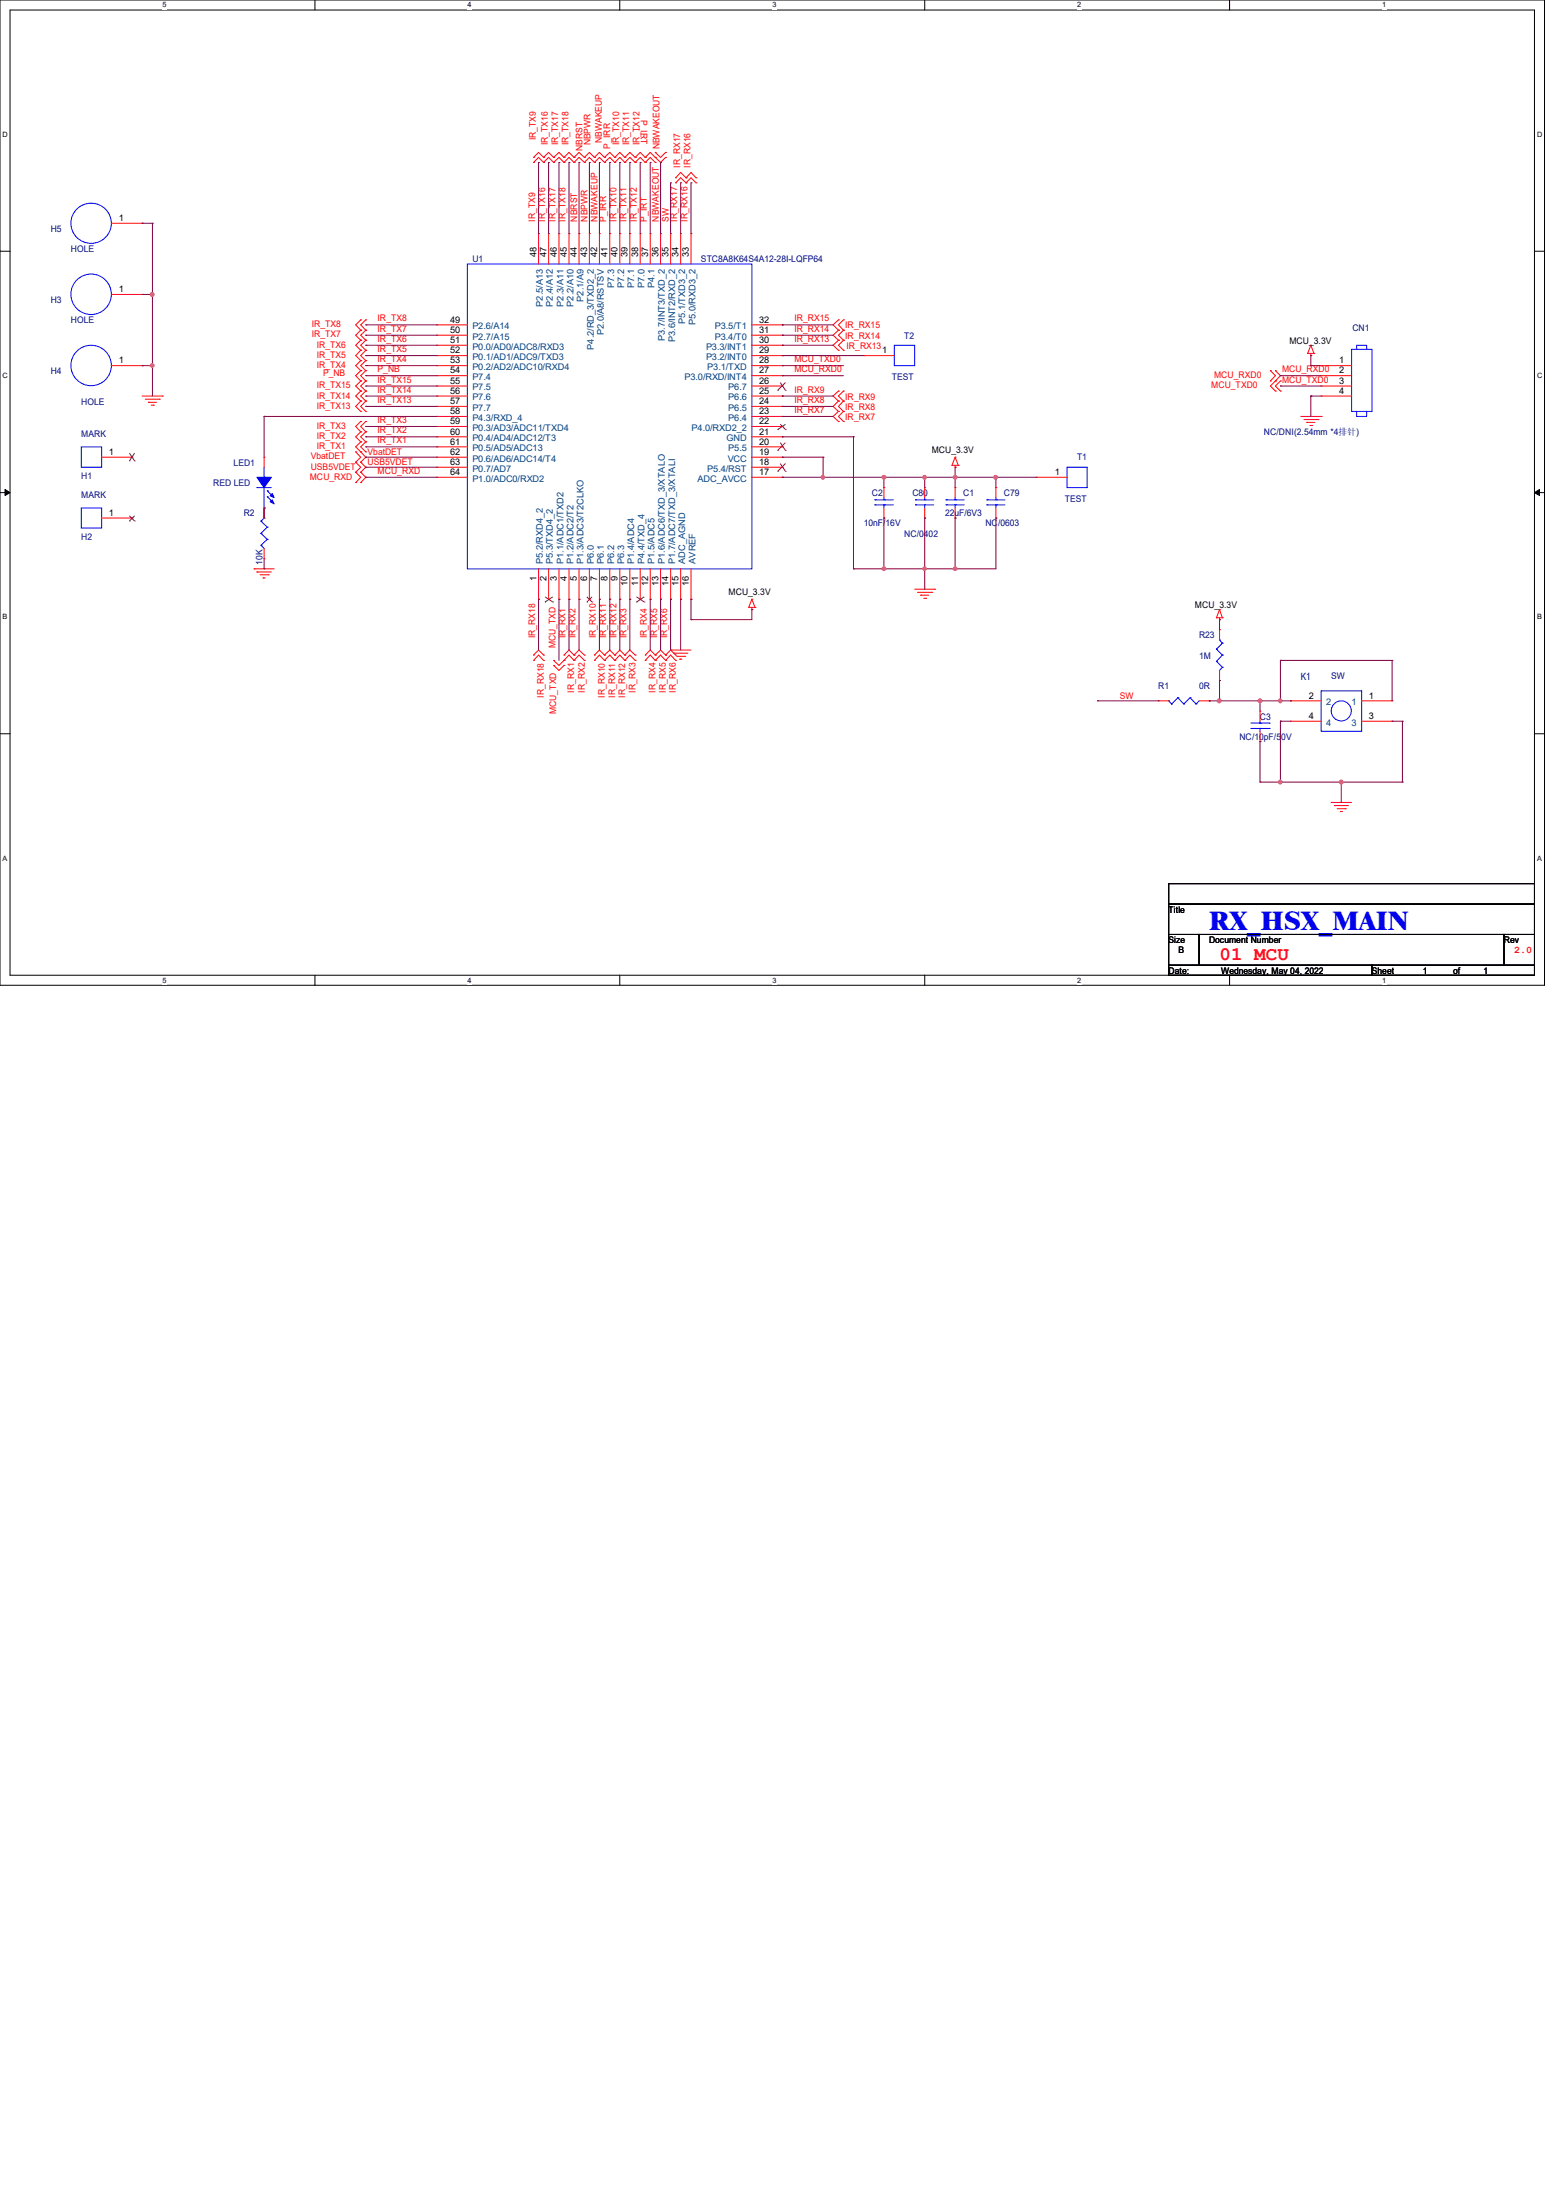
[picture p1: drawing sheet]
<svg xmlns="http://www.w3.org/2000/svg" width="210mm" height="297mm" viewBox="0 0 210 297" stroke-linecap="round" stroke-linejoin="round" font-family="sans-serif">
<path d="M0 0h208.4v133h-208.4zM1.4 1.4h205.7v130.3h-205.7z" fill="none" stroke="#000" stroke-width=".13"/>
<g fill="#fff">
<path d="M21.9 .1h.6v1.1h-.6z"/>
<path d="M21.9 131.8h.6v1.1h-.6z"/>
</g>
<path d="M42.5 0v1.4M42.5 131.7v1.3" fill="none" stroke="#000" stroke-width=".13"/>
<g fill="#fff">
<path d="M63.1 .1h.5v1.1h-.5z"/>
<path d="M63.1 131.8h.5v1.1h-.5z"/>
</g>
<path d="M83.7 0v1.4M83.7 131.7v1.3" fill="none" stroke="#000" stroke-width=".13"/>
<g fill="#fff">
<path d="M104.2 .1h.6v1.1h-.6z"/>
<path d="M104.2 131.8h.6v1.1h-.6z"/>
</g>
<path d="M124.8 0v1.4M124.8 131.7v1.3" fill="none" stroke="#000" stroke-width=".13"/>
<g fill="#fff">
<path d="M145.4 .1h.5v1.1h-.5z"/>
<path d="M145.4 131.8h.5v1.1h-.5z"/>
</g>
<path d="M165.9 0v1.4M165.9 131.7v1.3" fill="none" stroke="#000" stroke-width=".13"/>
<g fill="#fff">
<path d="M186.5 .1h.6v1.1h-.6z"/>
<path d="M186.5 131.8h.6v1.1h-.6z"/>
<path d="M.3 17.6h.8v1.1h-.8z"/>
<path d="M207.4 17.6h.8v1.1h-.8z"/>
<path d="M.3 50.2h.8v1.1h-.8z"/>
<path d="M207.4 50.2h.8v1.1h-.8z"/>
</g>
<path d="M0 33.9h1.4M207.1 33.9h1.3" fill="none" stroke="#000" stroke-width=".13"/>
<g fill="#fff">
<path d="M.3 82.8h.7v1.1h-.7z"/>
<path d="M207.4 82.8h.7v1.1h-.7z"/>
</g>
<path d="M0 66.5h1.4M207.1 66.5h1.3" fill="none" stroke="#000" stroke-width=".13"/>
<path d="M.7 66.1l.7 .4-.7 .4zM207.1 66.5l.7-.4v.8z" fill="#000" stroke="#000" stroke-width=".13"/>
<g fill="#fff">
<path d="M.3 115.3h.7v1.1h-.7z"/>
<path d="M207.4 115.3h.7v1.1h-.7z"/>
</g>
<path d="M0 99.1h1.4M207.1 99.1h1.3M157.7 119.3h49.4v2.7h-49.4zM157.7 122h49.4v4.2h-49.4zM157.7 126.2h4.1v4.1h-4.1zM157.7 130.3h27.5v1.4h-27.5zM161.8 126.2h41.2v4.1h-41.2zM185.2 130.3h21.9v1.4h-21.9zM203 126.2h4.1v4.1h-4.1z" fill="none" stroke="#000" stroke-width=".13"/>
<g fill="none" stroke="#f00" stroke-width=".13">
<path d="M15.1 30.1h4.1M15.1 39.8h4.1M19.2 30.1h.1M19.2 39.8h.1M72 21.3h.1M72 21.9h.1M72 21.9l.7-.6 .7 .6M72 21.3l.7-.7 .7 .7M72.7 31.5h.1M72.7 31.5v4.1M73.4 21.3h.1M73.4 21.9h.1"/>
<path d="M73.4 21.3l.6-.7 .7 .7M73.4 21.9l.6-.6 .7 .6M74 31.5h.1M74 31.5v4.1M74.7 21.3h.1M74.7 21.9h.1M74.7 21.3l.7-.7 .7 .7M74.7 21.9l.7-.6 .7 .6M75.4 31.5h.1M75.4 31.5v4.1M76.1 21.3h.1M76.1 21.9h.1"/>
<path d="M76.1 21.3l.7-.7 .7 .7M76.1 21.9l.7-.6 .7 .6M76.8 31.5h.1M76.8 31.5v4.1M77.5 21.3h.1M77.5 21.9h.1M77.5 21.3l.6-.7 .8 .7M77.5 21.9l.6-.6 .8 .6M78.1 31.5h.1M78.1 31.5v4.1M78.9 21.3h.1M78.9 21.9h.1"/>
<path d="M78.9 21.3l.6-.7 .7 .7M78.9 21.9l.6-.6 .7 .6M79.5 31.5h.1M79.5 31.5v4.1M80.2 21.3h.1M80.2 21.9h.1M80.2 21.3l.7-.7 .7 .7M80.2 21.9l.7-.6 .7 .6M80.9 31.5h.1M80.9 31.5v4.1M81.6 21.3h.1M81.6 21.9h.1"/>
<path d="M81.6 21.3l.7-.7 .7 .7M81.6 21.9l.7-.6 .7 .6M82.3 31.5h.1M82.3 31.5v4.1M83 21.3h.1M83 21.9h.1M83 21.3l.7-.7 .6 .7M83 21.9l.7-.6 .6 .6M83.7 31.5h.1M83.7 31.5v4.1M84.3 21.3h.1M84.3 21.9h.1"/>
<path d="M84.3 21.3l.7-.7 .7 .7M84.3 21.9l.7-.6 .7 .6M85 31.5h.1M85 31.5v4.1M85.7 21.3h.1M85.7 21.9h.1M85.7 21.3l.7-.7 .7 .7M85.7 21.9l.7-.6 .7 .6M86.4 31.5h.1M86.4 31.5v4.1M87.1 21.3h.1M87.1 21.9h.1"/>
<path d="M87.1 21.3l.7-.7 .6 .7M87.1 21.9l.7-.6 .6 .6M87.8 31.5h.1M87.8 31.5v4.1M88.4 21.3h.1M88.4 21.9h.1M88.4 20.6h.1M88.4 21.3l.8 .6 .6-.6M88.4 20.6l.8 .7 .6-.7M89.2 31.5h.1M89.2 31.5v4.1M89.8 21.3h.1"/>
<path d="M89.8 20.6h.1M90.5 31.5h.1M90.5 31.5v4.1M91.2 24h.1M91.2 24.7h.1M91.2 24l.7-.7 .7 .7M91.2 24.7l.7-.7 .7 .7M91.9 31.5h.1M91.9 31.5v4.1M92.6 24h.1M92.6 24.7h.1M92.6 24l.7-.7 .6 .7"/>
<path d="M92.6 24.7l.7-.7 .6 .7M93.3 31.5h.1M93.3 31.5v4.1M93.9 24h.1M93.9 24.7h.1M15.1 49.4h4.1M19.2 49.4h.1M19.2 53.5h2.7M19.6 53.9h1.9M20 54.3h.1M20 54.3h1.1M20.4 54.7h.3"/>
<path d="M20.7 54.7h.1M21.5 53.9h.1M21.9 53.5h.1M48.7 47.3h.1M48.7 45.9h.1M48.7 48.7h.1M48.7 50h.1M48.7 58.3h.1M48.7 56.9h.1M48.7 59.6h.1M48.7 44.6h.1M48.7 43.2h.1"/>
<path d="M48.7 52.8h.1M48.7 51.4h.1M48.7 54.1h.1M48.7 55.5h.1M48.7 45.9l-.7 .7 .7 .7M48.7 47.3l-.7 .7 .7 .7M48.7 48.7l-.7 .7 .7 .6M48.7 56.9l-.7 .7 .7 .7M48.7 58.3l-.7 .7 .7 .6M48.7 59.6l-.7 .7 .7 .7M48.7 43.2l-.7 .7 .7 .7M48.7 44.6l-.7 .7 .7 .6"/>
<path d="M48.7 51.4l-.7 .7 .7 .7M48.7 52.8l-.7 .7 .7 .6M48.7 54.1l-.7 .8 .7 .6M48.7 50l-.7 .7 .7 .7M49.4 47.3h.1M49.4 45.9h.1M49.4 48.7h.1M49.4 50h.1M49.4 58.3h.1M49.4 56.9h.1M49.4 59.6h.1M49.4 44.6h.1"/>
<path d="M49.4 43.2h.1M49.4 52.8h.1M49.4 51.4h.1M49.4 54.1h.1M49.4 55.5h.1M49.4 45.9l-.7 .7 .7 .7M49.4 47.3l-.7 .7 .7 .7M49.4 48.7l-.7 .7 .7 .6M49.4 56.9l-.7 .7 .7 .7M49.4 58.3l-.7 .7 .7 .6M49.4 59.6l-.7 .7 .7 .7M49.4 43.2l-.7 .7 .7 .7"/>
<path d="M49.4 44.6l-.7 .7 .7 .6M49.4 51.4l-.7 .7 .7 .7M49.4 52.8l-.7 .7 .7 .6M49.4 54.1l-.7 .8 .7 .6M49.4 50l-.7 .7 .7 .7M59 43.9h.1M59 45.3h.1M59 46.6h.1M59 48h.1M59 49.4h.1M59 50.7h.1M59 52.1h.1"/>
<path d="M59 53.5h.1M59 54.9h.1M59 56.2h.1M59 57.6h.1M59 59h.1M59 56.2h4.1M59 53.5h4.1M59 49.4h4.1M59 50.7h4.1M59 52.1h4.1M59 59h4.1M59 57.6h4.1"/>
<path d="M59 54.9h4.1M59 48h4.1M59 46.6h4.1M59 45.3h4.1M59 43.9h4.1M101.5 56.2h4.1M101.5 53.5h4.1M101.5 49.4h4.1M101.5 50.7h4.1M101.5 52.1h4.1M101.5 59h4.1M101.5 57.6h4.1"/>
<path d="M101.5 54.9h4.1M101.5 48h4.1M101.5 46.6h4.1M101.5 45.3h4.1M101.5 43.9h4.1M105.6 59h.1M105.6 57.6h.1M105.6 56.2h.1M105.6 54.9h.1M105.6 53.5h.1M105.6 52.1h.1M105.6 50.7h.1"/>
<path d="M105.6 49.4h.1M105.6 48h.1M105.6 46.6h.1M105.6 45.3h.1M105.6 43.9h.1M113.2 43.2h.1M113.2 44.6h.1M113.2 45.9h.1M113.2 47.3h.1M113.2 52.8h.1M113.2 54.1h.1M113.2 55.5h.1"/>
<path d="M113.2 56.9h.1M113.2 43.2l-.8 .7 .8 .7M113.2 44.6l-.8 .7 .8 .6M113.2 45.9l-.8 .7 .8 .7M113.2 52.8l-.8 .7 .8 .6M113.2 54.1l-.8 .8 .8 .6M113.2 55.5l-.8 .7 .8 .7M113.8 44.6h.1M113.8 43.2h.1M113.8 45.9h.1M113.8 47.3h.1M113.8 54.1h.1"/>
<path d="M113.8 52.8h.1M113.8 55.5h.1M113.8 56.9h.1M113.8 43.2l-.6 .7 .6 .7M113.8 44.6l-.6 .7 .6 .6M113.8 45.9l-.6 .7 .6 .7M113.8 52.8l-.6 .7 .6 .6M113.8 54.1l-.6 .8 .6 .6M113.8 55.5l-.6 .7 .6 .7M116.6 48h.1M116.6 48h4.1M171.4 51.4h.1"/>
<path d="M171.4 50h.1M171.4 50l.7 .7-.7 .7M172.1 52.8h.1M172.1 51.4h.1M172.1 50h.1M172.1 51.4l-.7 .7 .7 .7M172.1 50l.7 .7-.7 .7M172.8 52.8h.1M172.8 51.4h.1M172.8 51.4l-.7 .7 .7 .7M175.6 56.2h2.7M176 56.6h1.9"/>
<path d="M176.4 57h.1M176.4 57h1.1M176.5 47.7h.1M176.5 47.7h.8M176.8 57.4h.2M176.9 48h.1M176.9 46.6h.1M176.9 47.7v.3M176.9 46.6l-.4 1.1M176.9 46.6l.4 1.1M177 57.4h.1M177.3 47.7h.1"/>
<path d="M177.9 56.6h.1M178.3 56.2h.1M178.3 49.4h.1M178.3 50.7h.1M178.3 52.1h.1M178.3 53.5h.1M178.3 53.5h4.1M178.3 49.4h4.1M178.3 50.7h4.1M178.3 52.1h4.1M13.7 61.7h4.1M13.7 69.9h4.1"/>
<path d="M17.8 61.7h.1M17.8 69.9h.1M34.3 76.8h.1M34.3 76.8h2.7M34.7 77.2h.1M34.7 77.2h1.9M35.1 77.6h1.1M35.5 78h.1M35.5 78h.3M35.6 61.7h.1M35.6 69.9h.1M35.6 75.4h.1"/>
<path d="M35.6 68.6h.1M35.6 61.7v1.4M35.6 68.6v1.3M35.6 74v1.4M36.2 77.6h.1M48 61h.1M48 62.4h.1M48 63.8h.1M48 65.2h.1M48 61l.7 .7-.7 .7M48 62.4l.7 .7-.7 .7M48 63.8l.7 .6-.7 .8"/>
<path d="M48.7 61h.1M48.7 62.4h.1M48.7 63.8h.1M48.7 65.2h.1M48.7 61l.7 .7-.7 .7M48.7 62.4l.7 .7-.7 .7M48.7 63.8l.7 .6-.7 .8M49.4 61h.1M59 60.3h.1M59 61.7h.1M59 63.1h.1M59 64.4h.1"/>
<path d="M59 61.7h4.1M59 64.4h4.1M59 63.1h4.1M59 60.3h4.1M72.7 76.8v4.1M74 76.8v4.1M75.4 76.8v4.1M76.8 76.8v4.1M78.1 76.8v4.1M79.5 76.8v4.1M80.9 76.8v4.1M82.3 76.8v4.1"/>
<path d="M83.7 76.8v4.1M85 76.8v4.1M86.4 76.8v4.1M87.8 76.8v4.1M89.2 76.8v4.1M90.5 76.8v4.1M91.9 76.8v4.1M93.3 76.8v4.1M101.5 61.7h4.1M101.5 64.4h4.1M101.5 63.1h4.1M101.5 60.3h4.1"/>
<path d="M105.6 64.4h.1M105.6 63.1h.1M105.6 61.7h.1M105.6 60.3h.1M119.3 65.8h.1M119.3 69.9h.1M119.3 65.8v1.4M119.3 68.6v1.3M123.4 79.5h2.8M123.8 80h2M124.8 65.8h.1M124.8 69.9h.1"/>
<path d="M124.8 65.8v1.4M124.8 68.6v1.3M125.8 80h.1M126.2 79.5h.1M128.5 62.8h.1M128.5 62.8h.8M128.9 63.1h.1M128.9 61.7h.1M128.9 65.8h.1M128.9 69.9h.1M128.9 62.8v.3M128.9 65.8v1.4"/>
<path d="M128.9 68.6v1.3M128.9 61.7l.4 1.1M128.9 61.7l-.4 1.1M129.3 62.8h.1M134.4 65.8h.1M134.4 69.9h.1M134.4 65.8v1.4M134.4 68.6v1.3M139.9 64.4h.1M139.9 64.4h4.1M72 88.4h.1M72 89.2h.1"/>
<path d="M72 88.4l.7-.6 .7 .6M72 89.2l.7-.8 .7 .8M72.7 80.9h.1M73.4 88.4h.1M73.4 89.2h.1M74 80.9h.1M74.7 89.8h.1M74.7 89.2h.1M74.7 89.8l.7 .7 .7-.7M74.7 89.2l.7 .6 .7-.6M75.4 80.9h.1M76.1 89.8h.1"/>
<path d="M76.1 89.2h.1M76.1 88.4h.1M76.1 88.4l.7-.6 .7 .6M76.1 89.2l.7-.8 .7 .8M76.8 80.9h.1M77.5 88.4h.1M77.5 89.2h.1M77.5 88.4l.6-.6 .8 .6M77.5 89.2l.6-.8 .8 .8M78.1 80.9h.1M78.9 88.4h.1M78.9 89.2h.1"/>
<path d="M79.5 80.9h.1M80.2 88.4h.1M80.2 89.2h.1M80.2 88.4l.7-.6 .7 .6M80.2 89.2l.7-.8 .7 .8M80.9 80.9h.1M81.6 88.4h.1M81.6 89.2h.1M81.6 88.4l.7-.6 .7 .6M81.6 89.2l.7-.8 .7 .8M82.3 80.9h.1M83 88.4h.1"/>
<path d="M83 89.2h.1M83 88.4l.7-.6 .6 .6M83 89.2l.7-.8 .6 .8M83.7 80.9h.1M84.3 88.4h.1M84.3 89.2h.1M84.3 88.4l.7-.6 .7 .6M84.3 89.2l.7-.8 .7 .8M85 80.9h.1M85.7 88.4h.1M85.7 89.2h.1M86.4 80.9h.1"/>
<path d="M87.1 88.4h.1M87.1 89.2h.1M87.1 88.4l.7-.6 .6 .6M87.1 89.2l.7-.8 .6 .8M87.8 80.9h.1M88.4 88.4h.1M88.4 89.2h.1M88.4 88.4l.8-.6 .6 .6M88.4 89.2l.8-.8 .6 .8M89.2 80.9h.1M89.8 88.4h.1M89.8 89.2h.1"/>
<path d="M89.8 89.2l.7-.8 .7 .8M90.5 87.8h.1M90.5 80.9h.1M90.5 87.8h2.8M90.5 87.8l-.7 .6M90.5 87.8l.7 .6M90.9 88.2h.1M90.9 88.2h1.9M91.2 88.4h.1M91.2 89.2h.1M91.3 88.6h1.1M91.7 89h.1"/>
<path d="M91.7 89h.3M91.9 80.9h.1M92.4 88.6h.1M93.3 80.9h.1M101 82h.1M101 82h.9M101.5 82.3h.1M101.5 80.9h.1M101.5 82v.3M101.5 80.9l.4 1.1M101.5 80.9l-.5 1.1M101.9 82h.1"/>
<path d="M124.2 80.3h.1M124.2 80.3h1.1M124.7 80.8h.2M124.9 80.8h.1M156.3 94.6h.1M156.3 94.6h1.4M161.8 94.6h1.4M163.2 94.6h.1M164.2 83.4h.1M164.2 83.4h.8M164.6 83.7h.1M164.6 82.3h.1"/>
<path d="M164.6 91.9h.1M164.6 85h.1M164.6 83.4v.3M164.6 85v1.4M164.6 90.5v1.4M164.6 82.3l.4 1.1M164.6 82.3l-.4 1.1M165 83.4h.1M170.1 96h.1M170.1 96v1.4M170.1 98.7v1.4M174.2 94.6h.1"/>
<path d="M174.2 97.4h.1M174.2 94.6h4.1M174.2 97.4h4.1M183.8 94.6h4.1M183.8 97.4h4.1M187.9 94.6h.1M187.9 97.4h.1M170.1 100.1h.1M179.7 108.3h.1M179.7 108.3h2.7M180.1 108.8h.1M180.1 108.8h1.9"/>
<path d="M180.5 109.2h1.1M180.9 109.6h.1M180.9 109.6h.3M181.6 109.2h.1"/>
</g>
<g fill="none" stroke="#00f" stroke-width=".13">
<path d="M63.1 35.6h38.4v41.2h-38.4zM120.7 46.6h2.7v2.8h-2.7zM182.4 47.2h2.8v8.3h-2.8zM183.1 47.2v-.6h1.3v.6M183.1 55.5v.7h1.3v-.7M11 60.3h2.7v2.8h-2.7zM11 68.6h2.7v2.7h-2.7zM34.7 65.8h.1M34.7 65.8h1.9M35.2 73.6h.1M35.2 72h.1M35.2 70.4h.1"/>
<path d="M35.2 73.6l.4 .4M35.2 72l.9 .8M35.2 70.4l.9 .8M35.6 64.4h.1M35.6 68.6h.1M35.6 69.9h.1M35.6 63.1v1.3M35.6 65.8v2.8M35.6 69.9l-.4 .5M36.1 66.3h.1M36.1 67.1h.1M36.1 72.8h.1"/>
<path d="M36.1 71.2h.1M36.1 66.3l.8 .8M36.1 67.1l.8 .8M36.1 72.8l-.9 .8M36.1 71.2l-.9 .8M118.1 68.2h.1M118.1 67.5h.1M118.1 68.2h2.5M118.1 67.5h2.5M119.3 67.5h.1M119.3 68.2h.1M119.3 67.2v.3"/>
<path d="M119.3 68.2v.4M123.6 68.2h.1M123.6 67.5h.1M123.6 68.2h2.4M123.6 67.5h2.4M124.8 67.5h.1M124.8 68.2h.1M124.8 67.2v.3M124.8 68.2v.4M127.7 68.2h.1M127.7 67.5h.1M127.7 68.2h2.4"/>
<path d="M127.7 67.5h2.4M128.9 67.5h.1M128.9 68.2h.1M128.9 67.2v.3M128.9 68.2v.4M133.2 68.2h.1M133.2 67.5h.1M133.2 68.2h2.4M133.2 67.5h2.4M134.4 67.5h.1M134.4 68.2h.1M134.4 67.2v.3"/>
<path d="M134.4 68.2v.4M144 63.1h2.7v2.7h-2.7zM157.7 94.6h.1M157.7 94.6l.4 .4M158.1 95h.1M159 94.2h.1M159 94.2l.8 .8M159 94.2l-.9 .8M159.8 95h.1M160.6 94.2h.1M160.6 94.2l.8 .8M160.6 94.2l-.8 .8"/>
<path d="M161.4 95h.1M161.8 94.6l-.4 .4M164.2 89.3h.1M164.2 87.6h.1M164.2 89.3l.8 .8M164.2 87.6l.8 .8M164.6 86.4h.1M164.6 86.4l.4 .4M165 90.1h.1M165 88.4h.1M165 86.8h.1M165 90.1l-.4 .4"/>
<path d="M165 88.4l-.8 .9M165 86.8l-.8 .8M168.8 98.3h2.5M168.8 97.6h2.5M170.1 97.6h.1M170.1 98.3h.1M170.1 97.4v.2M170.1 98.3v.4M171.3 98.3h.1M171.3 97.6h.1M178.3 93.3h5.5v5.4h-5.5z"/>
<circle cx="12.3" cy="39.7" r="2.73"/>
<circle cx="12.3" cy="30.1" r="2.72"/>
<circle cx="12.3" cy="49.3" r="2.73"/>
<circle cx="181" cy="96" r="1.35"/>
</g>
<g fill="none" stroke="#804000" stroke-width=".13">
<path d="M105 58h.1M105 52.7h.1M105.3 59.8l.7 1M105.3 57.3l.7 .7M105.3 51.6l.7 1.1M106 58h.1M106 52.7h.1M106 59.8l-1 1M106 57.3l-1 .7M106 51.6l-1 1.1M17.5 62.2h.1M17.5 70.3h.1"/>
<path d="M17.5 61.2l.7 1M17.5 69.6l.7 .7M18.2 62.2h.1M18.2 70.3h.1M18.2 61.2l-.7 1M18.2 69.6l-.7 .7M105 63.6h.1M105 60.8h.1M105.3 62.6l.7 1M106 63.6h.1M106 60.8h.1M106 62.6l-1 1"/>
<path d="M73.6 81.3h.1M73.6 80.6l1 .7M74.6 81.3h.1M74.6 80.6l-1 .7M79.2 81.3h.1M79.2 80.6l.7 .7M79.9 81.3h.1M79.9 80.6l-.7 .7M85.9 81.3h.1M85.9 80.6l1.1 .7M87 81.3h.1M87 80.6l-1.1 .7"/>
</g>
<g fill="#00f" stroke="#00f" stroke-width=".13">
<path d="M34.7 64.4h1.9l-1 1.4z" fill-rule="evenodd"/>
<path d="M36.4 67.7l.3-.2 .3 .5z" fill-rule="evenodd"/>
<path d="M36.7 66.6l.3 .6-.6-.3z" fill-rule="evenodd"/>
</g>
<g fill="none" stroke="#800040" stroke-width=".13">
<path d="M19.2 30.1h.1M19.2 39.8h.1M19.2 30.1h1.4M19.2 39.8h1.4M20.6 30.1h.1M20.6 39.8h.1M20.6 30.1v23.4M72.7 21.9h.1M72.7 21.9v9.6M74 21.9h.1M74 21.9v9.6M75.4 21.9h.1"/>
<path d="M75.4 21.9v9.6M76.8 21.9h.1M76.8 21.9v9.6M78.1 21.9h.1M78.1 21.9v9.6M79.5 21.9h.1M79.5 21.9v9.6M80.9 21.9h.1M80.9 21.9v9.6M82.3 21.9h.1M82.3 21.9v9.6M83.7 21.9h.1"/>
<path d="M83.7 21.9v9.6M85 21.9h.1M85 21.9v9.6M86.4 21.9h.1M86.4 21.9v9.6M87.8 21.9h.1M87.8 21.9v9.6M89.2 21.9h.1M89.2 21.9v9.6M90.5 24.7h.1M90.5 24.7v6.8M91.9 24.7h.1"/>
<path d="M91.9 24.7v6.8M93.3 24.7h.1M93.3 24.7v6.8M19.2 49.4h.1M19.2 49.4h1.4M20.6 49.4h.1M35.6 56.2h.1M35.6 56.2h23.4M35.6 56.2v5.5M49.4 59h.1M49.4 57.6h.1M49.4 49.4h.1"/>
<path d="M49.4 48h.1M49.4 46.6h.1M49.4 43.9h.1M49.4 45.3h.1M49.4 52.1h.1M49.4 53.5h.1M49.4 54.9h.1M49.4 50.7h.1M49.4 49.4h9.6M49.4 53.5h9.6M49.4 50.7h9.6M49.4 52.1h9.6"/>
<path d="M49.4 59h9.6M49.4 57.6h9.6M49.4 48h9.6M49.4 46.6h9.6M49.4 43.9h9.6M49.4 45.3h9.6M49.4 54.9h9.6M105.6 59h.1M105.6 49.4h.1M105.6 50.7h.1M105.6 48h.1M105.6 43.9h.1"/>
<path d="M105.6 45.3h.1M105.6 46.6h.1M105.6 53.5h.1M105.6 54.9h.1M105.6 56.2h.1M105.6 49.4h8.2M105.6 53.5h6.8M105.6 50.7h8.2M105.6 59h9.6M105.6 48h11M105.6 46.6h6.8M105.6 56.2h6.8"/>
<path d="M105.6 43.9h6.8M105.6 45.3h6.8M105.6 54.9h6.8M115.2 59h.1M115.2 59v17.8M172.8 50.7h.1M172.8 52.1h.1M172.8 50.7h5.5M172.8 52.1h5.5M176.9 49.4h.1M176.9 48h.1M176.9 53.5h.1"/>
<path d="M176.9 49.4h1.4M176.9 48v1.4M176.9 53.5v2.7M176.9 53.5h1.4M35.6 68.6h.1M35.6 76.8h.1M35.6 68.6v1.3M35.6 75.4v1.4M49.4 60.3h.1M49.4 61.7h.1M49.4 63.1h.1M49.4 64.4h.1"/>
<path d="M49.4 60.3h9.6M49.4 64.4h9.6M49.4 61.7h9.6M49.4 63.1h9.6M105.6 64.4h.1M105.6 61.7h.1M105.6 64.4h34.3M105.6 61.7h5.5M111.1 61.7h.1M111.1 64.4h.1M111.1 61.7v2.7M115.2 76.8h.1"/>
<path d="M119.3 64.4h.1M119.3 69.9h.1M119.3 76.8h.1M119.3 64.4v1.4M119.3 69.9v6.9M124.8 76.8h.1M124.8 64.4h.1M124.8 69.9h.1M124.8 64.4v1.4M124.8 69.9v9.6M128.9 63.1h.1M128.9 64.4h.1"/>
<path d="M128.9 69.9h.1M128.9 76.8h.1M128.9 63.1v2.7M128.9 69.9v6.9M134.4 64.4h.1M134.4 69.9h.1M134.4 69.9v6.9h-19.2M134.4 64.4v1.4M72.7 80.9h.1M72.7 80.9v6.9M75.4 80.9h.1M75.4 80.9v8.3"/>
<path d="M76.8 80.9h.1M76.8 80.9v6.9M78.1 80.9h.1M78.1 80.9v6.9M80.9 80.9h.1M80.9 80.9v6.9M82.3 80.9h.1M82.3 80.9v6.9M83.7 80.9h.1M83.7 80.9v6.9M85 80.9h.1M85 80.9v6.9"/>
<path d="M87.8 80.9h.1M87.8 80.9v6.9M89.2 80.9h.1M89.2 80.9v6.9M90.5 80.9h.1M90.5 80.9v6.9M91.9 80.9h.1M91.9 80.9v6.9M93.3 80.9h.1M93.3 83.7h.1M93.3 80.9v2.8M101.5 82.3h.1"/>
<path d="M101.5 82.3v1.4h-8.2M148.1 94.6h.1M148.1 94.6h8.2M163.2 94.6h.1M163.2 94.6h11M164.6 94.6h.1M164.6 83.7h.1M164.6 91.9h.1M164.6 83.7v1.3M164.6 91.9v2.7M170.1 94.6h.1M170.1 94.6v1.4"/>
<path d="M172.8 97.4h.1M172.8 89.2h.1M172.8 94.6h.1M172.8 89.2v5.4M172.8 97.4v8.2M172.8 89.2h15.1M172.8 97.4h1.4M174.2 94.6h.1M187.9 89.2h.1M187.9 97.4h.1M187.9 89.2v5.4M187.9 97.4h1.4"/>
<path d="M189.3 97.4h.1M189.3 97.4v8.2M170.1 105.6h.1M170.1 100.1h.1M170.1 105.6h19.2M170.1 100.1v5.5M172.8 105.6h.1M181 105.6h.1M181 105.6v2.7M189.3 105.6h.1"/>
</g>
<g fill="#f0f" stroke="#f0f" stroke-width=".13">
<circle cx="164.5" cy="94.6" r=".25"/>
<circle cx="172.8" cy="105.6" r=".24"/>
<circle cx="181" cy="105.6" r=".25"/>
<circle cx="172.8" cy="94.6" r=".24"/>
<circle cx="170.1" cy="94.6" r=".25"/>
<circle cx="134.4" cy="64.4" r=".25"/>
<circle cx="128.9" cy="64.4" r=".25"/>
<circle cx="119.3" cy="76.8" r=".24"/>
<circle cx="124.8" cy="76.8" r=".23"/>
<circle cx="111.1" cy="64.4" r=".24"/>
<circle cx="119.3" cy="64.4" r=".25"/>
<circle cx="124.8" cy="64.4" r=".24"/>
<circle cx="128.9" cy="76.8" r=".24"/>
<circle cx="20.5" cy="39.8" r=".25"/>
<circle cx="20.5" cy="49.4" r=".24"/>
</g>
<text font-size="3.7" fill="#00f" x="163.2" y="125.6">RX_HSX_MAIN</text>
<text font-size="2.6" fill="#f00" x="164.6" y="129.7">01 MCU</text>
<text font-size="1.4" fill="#000080" x="175.6" y="91.8">K1</text>
<text font-size="1.4" fill="#f00" x="204.3" y="128.7">2.0</text>
<g font-size="1.2" fill="#f00">
<text x="86.5" y="16.2" transform="rotate(90 86.5 16.2)">P_IRT</text>
<text x="72.3" y="18.9" transform="rotate(-90 72.3 18.9)">IR_TX9</text>
<text x="74" y="19.6" transform="rotate(-90 74 19.6)">IR_TX16</text>
<text x="75.3" y="19.6" transform="rotate(-90 75.3 19.6)">IR_TX17</text>
<text x="76.7" y="19.6" transform="rotate(-90 76.7 19.6)">IR_TX18</text>
<text x="78.6" y="20.4" transform="rotate(-90 78.6 20.4)">NBRST</text>
<text x="79.7" y="19.6" transform="rotate(-90 79.7 19.6)">NBPWR</text>
<text x="81.2" y="19.3" transform="rotate(-90 81.2 19.3)">NBWAKEUP</text>
<text x="82.3" y="20" transform="rotate(-90 82.3 20)">P_IRR</text>
<text x="83.6" y="19.6" transform="rotate(-90 83.6 19.6)">IR_TX10</text>
<text x="84.9" y="19.6" transform="rotate(-90 84.9 19.6)">IR_TX11</text>
<text x="86.3" y="19.6" transform="rotate(-90 86.3 19.6)">IR_TX12</text>
<text x="89" y="20.2" transform="rotate(-90 89 20.2)">NBWAKEOUT</text>
<text x="91.8" y="22.6" transform="rotate(-90 91.8 22.6)">IR_RX17</text>
<text x="93.2" y="22.6" transform="rotate(-90 93.2 22.6)">IR_RX16</text>
<text x="72.2" y="29.9" transform="rotate(-90 72.2 29.9)">IR_TX9</text>
<text x="73.6" y="29.9" transform="rotate(-90 73.6 29.9)">IR_TX16</text>
<text x="75" y="29.9" transform="rotate(-90 75 29.9)">IR_TX17</text>
<text x="76.3" y="29.9" transform="rotate(-90 76.3 29.9)">IR_TX18</text>
<text x="77.9" y="29.9" transform="rotate(-90 77.9 29.9)">NBRST</text>
<text x="79.3" y="29.9" transform="rotate(-90 79.3 29.9)">NBPWR</text>
<text x="80.6" y="29.9" transform="rotate(-90 80.6 29.9)">NBWAKEUP</text>
<text x="81.8" y="29.9" transform="rotate(-90 81.8 29.9)">P_IRR</text>
<text x="83.2" y="29.9" transform="rotate(-90 83.2 29.9)">IR_TX10</text>
<text x="84.5" y="29.9" transform="rotate(-90 84.5 29.9)">IR_TX11</text>
<text x="85.9" y="29.9" transform="rotate(-90 85.9 29.9)">IR_TX12</text>
<text x="87.3" y="29.9" transform="rotate(-90 87.3 29.9)">P_IRT</text>
<text x="88.9" y="29.9" transform="rotate(-90 88.9 29.9)">NBWAKEOUT</text>
<text x="90.3" y="29.9" transform="rotate(-90 90.3 29.9)">SW</text>
<text x="91.4" y="29.9" transform="rotate(-90 91.4 29.9)">IR_RX17</text>
<text x="92.8" y="29.9" transform="rotate(-90 92.8 29.9)">IR_RX16</text>
<text x="42.1" y="44.2">IR_TX8</text>
<text x="42.1" y="45.6">IR_TX7</text>
<text x="42.8" y="46.9">IR_TX6</text>
<text x="51" y="47.5">IR_TX5</text>
<text x="51" y="46.1">IR_TX6</text>
<text x="51" y="43.4">IR_TX8</text>
<text x="51" y="44.8">IR_TX7</text>
<text x="107.2" y="43.4">IR_RX15</text>
<text x="107.2" y="44.8">IR_RX14</text>
<text x="107.2" y="46.1">IR_RX13</text>
<text x="114.1" y="44.3">IR_RX15</text>
<text x="114.1" y="45.7">IR_RX14</text>
<text x="114.2" y="47.1">IR_RX13</text>
<text x="42.8" y="48.3">IR_TX5</text>
<text x="42.8" y="49.7">IR_TX4</text>
<text x="42.8" y="52.4">IR_TX15</text>
<text x="42.8" y="53.8">IR_TX14</text>
<text x="43.6" y="50.8">P_NB</text>
<text x="51" y="48.9">IR_TX4</text>
<text x="51" y="51.6">IR_TX15</text>
<text x="51" y="53">IR_TX14</text>
<text x="51" y="50.3">P_NB</text>
<text x="107.2" y="48.9">MCU_TXD0</text>
<text x="107.2" y="50.3">MCU_RXD0</text>
<text x="107.2" y="53">IR_RX9</text>
<text x="114.1" y="53.9">IR_RX9</text>
<text x="163.5" y="52.4">MCU_TXD0</text>
<text x="163.9" y="51.1">MCU_RXD0</text>
<text x="173" y="50.3">MCU_RXD0</text>
<text x="173" y="51.6">MCU_TXD0</text>
<text x="42.8" y="57.9">IR_TX3</text>
<text x="42.8" y="59.3">IR_TX2</text>
<text x="42.8" y="55.2">IR_TX13</text>
<text x="51" y="59.9">IR_TX1</text>
<text x="51" y="58.5">IR_TX2</text>
<text x="51" y="57.1">IR_TX3</text>
<text x="51" y="54.4">IR_TX13</text>
<text x="107.2" y="54.4">IR_RX8</text>
<text x="107.2" y="55.8">IR_RX7</text>
<text x="114.1" y="55.3">IR_RX8</text>
<text x="114.1" y="56.7">IR_RX7</text>
<text x="41.8" y="64.8">MCU_RXD</text>
<text x="41.9" y="62">VbatDET</text>
<text x="41.9" y="63.4">USB5VDET</text>
<text x="42.8" y="60.7">IR_TX1</text>
<text x="49.6" y="61.5">VbatDET</text>
<text x="49.6" y="62.8">USB5VDET</text>
<text x="51" y="64">MCU_RXD</text>
<text x="72.2" y="86.2" transform="rotate(-90 72.2 86.2)">IR_RX18</text>
<text x="75" y="87.5" transform="rotate(-90 75 87.5)">MCU_TXD</text>
<text x="76.3" y="86.2" transform="rotate(-90 76.3 86.2)">IR_RX1</text>
<text x="77.7" y="86.2" transform="rotate(-90 77.7 86.2)">IR_RX2</text>
<text x="80.4" y="86.2" transform="rotate(-90 80.4 86.2)">IR_RX10</text>
<text x="81.8" y="86.2" transform="rotate(-90 81.8 86.2)">IR_RX11</text>
<text x="83.2" y="86.2" transform="rotate(-90 83.2 86.2)">IR_RX12</text>
<text x="84.5" y="86.2" transform="rotate(-90 84.5 86.2)">IR_RX3</text>
<text x="87.3" y="86.2" transform="rotate(-90 87.3 86.2)">IR_RX4</text>
<text x="88.7" y="86.2" transform="rotate(-90 88.7 86.2)">IR_RX5</text>
<text x="90" y="86.2" transform="rotate(-90 90 86.2)">IR_RX6</text>
<text x="73.4" y="94.2" transform="rotate(-90 73.4 94.2)">IR_RX18</text>
<text x="77.5" y="93.5" transform="rotate(-90 77.5 93.5)">IR_RX1</text>
<text x="78.9" y="93.5" transform="rotate(-90 78.9 93.5)">IR_RX2</text>
<text x="81.6" y="94.2" transform="rotate(-90 81.6 94.2)">IR_RX10</text>
<text x="83" y="94.2" transform="rotate(-90 83 94.2)">IR_RX11</text>
<text x="84.4" y="94.2" transform="rotate(-90 84.4 94.2)">IR_RX12</text>
<text x="85.8" y="93.5" transform="rotate(-90 85.8 93.5)">IR_RX3</text>
<text x="88.5" y="93.5" transform="rotate(-90 88.5 93.5)">IR_RX4</text>
<text x="89.9" y="93.5" transform="rotate(-90 89.9 93.5)">IR_RX5</text>
<text x="91.2" y="93.5" transform="rotate(-90 91.2 93.5)">IR_RX6</text>
<text x="151.1" y="94.4">SW</text>
<text x="75.1" y="96.4" transform="rotate(-90 75.1 96.4)">MCU_TXD</text>
</g>
<g font-size="1.2">
<text x="16" y="29.8">1</text>
<text x="72.4" y="34.7" transform="rotate(-90 72.4 34.7)">48</text>
<text x="73.7" y="34.7" transform="rotate(-90 73.7 34.7)">47</text>
<text x="75.1" y="34.7" transform="rotate(-90 75.1 34.7)">46</text>
<text x="76.5" y="34.7" transform="rotate(-90 76.5 34.7)">45</text>
<text x="77.9" y="34.7" transform="rotate(-90 77.9 34.7)">44</text>
<text x="79.2" y="34.7" transform="rotate(-90 79.2 34.7)">43</text>
<text x="80.6" y="34.7" transform="rotate(-90 80.6 34.7)">42</text>
<text x="82" y="34.7" transform="rotate(-90 82 34.7)">41</text>
<text x="83.4" y="34.7" transform="rotate(-90 83.4 34.7)">40</text>
<text x="84.7" y="34.7" transform="rotate(-90 84.7 34.7)">39</text>
<text x="86.1" y="34.7" transform="rotate(-90 86.1 34.7)">38</text>
<text x="87.5" y="34.7" transform="rotate(-90 87.5 34.7)">37</text>
<text x="88.9" y="34.7" transform="rotate(-90 88.9 34.7)">36</text>
<text x="90.2" y="34.7" transform="rotate(-90 90.2 34.7)">35</text>
<text x="91.6" y="34.7" transform="rotate(-90 91.6 34.7)">34</text>
<text x="93" y="34.7" transform="rotate(-90 93 34.7)">33</text>
<text x="16" y="39.5">1</text>
<text x="60.7" y="43.6">49</text>
<text x="60.7" y="45">50</text>
<text x="60.7" y="46.3">51</text>
<text x="60.7" y="47.7">52</text>
<text x="102.4" y="47.7">29</text>
<text x="102.4" y="46.3">30</text>
<text x="102.4" y="45">31</text>
<text x="102.4" y="43.6">32</text>
<text x="119" y="47.7">1</text>
<text x="174" y="46.4">MCU_3.3V</text>
<text x="16" y="49.1">1</text>
<text x="60.7" y="49.1">53</text>
<text x="60.7" y="50.4">54</text>
<text x="60.7" y="51.8">55</text>
<text x="60.7" y="53.2">56</text>
<text x="102.4" y="53.2">25</text>
<text x="102.4" y="51.8">26</text>
<text x="102.4" y="50.4">27</text>
<text x="102.4" y="49.1">28</text>
<text x="180.8" y="49.1">1</text>
<text x="180.8" y="50.4">2</text>
<text x="180.8" y="51.8">3</text>
<text x="180.8" y="53.2">4</text>
<text x="60.7" y="54.6">57</text>
<text x="60.7" y="55.9">58</text>
<text x="60.7" y="57.3">59</text>
<text x="60.7" y="58.7">60</text>
<text x="102.4" y="58.7">21</text>
<text x="102.4" y="57.3">22</text>
<text x="102.4" y="55.9">23</text>
<text x="102.4" y="54.6">24</text>
<text x="14.7" y="61.4">1</text>
<text x="60.7" y="60">61</text>
<text x="60.7" y="61.4">62</text>
<text x="60.7" y="62.8">63</text>
<text x="60.7" y="64.1">64</text>
<text x="102.4" y="64.1">17</text>
<text x="102.4" y="62.8">18</text>
<text x="102.4" y="61.4">19</text>
<text x="102.4" y="60">20</text>
<text x="125.8" y="61.2">MCU_3.3V</text>
<text x="142.4" y="64.1">1</text>
<text x="14.7" y="69.6">1</text>
<text x="72.4" y="78.5" transform="rotate(-90 72.4 78.5)">1</text>
<text x="73.7" y="78.5" transform="rotate(-90 73.7 78.5)">2</text>
<text x="75.1" y="78.5" transform="rotate(-90 75.1 78.5)">3</text>
<text x="76.5" y="78.5" transform="rotate(-90 76.5 78.5)">4</text>
<text x="77.9" y="78.5" transform="rotate(-90 77.9 78.5)">5</text>
<text x="79.2" y="78.5" transform="rotate(-90 79.2 78.5)">6</text>
<text x="80.6" y="78.5" transform="rotate(-90 80.6 78.5)">7</text>
<text x="82" y="78.5" transform="rotate(-90 82 78.5)">8</text>
<text x="83.4" y="78.5" transform="rotate(-90 83.4 78.5)">9</text>
<text x="84.7" y="79.1" transform="rotate(-90 84.7 79.1)">10</text>
<text x="86.1" y="79.1" transform="rotate(-90 86.1 79.1)">11</text>
<text x="87.5" y="79.1" transform="rotate(-90 87.5 79.1)">12</text>
<text x="88.9" y="79.1" transform="rotate(-90 88.9 79.1)">13</text>
<text x="90.2" y="79.1" transform="rotate(-90 90.2 79.1)">14</text>
<text x="91.6" y="79.1" transform="rotate(-90 91.6 79.1)">15</text>
<text x="93" y="79.1" transform="rotate(-90 93 79.1)">16</text>
<text x="98.3" y="80.4">MCU_3.3V</text>
<text x="161.3" y="82">MCU_3.3V</text>
<text x="176.6" y="94.3">2</text>
<text x="184.7" y="94.3">1</text>
<text x="176.6" y="97.1">4</text>
<text x="184.7" y="97.1">3</text>
<text x="157.7" y="123.2">Title</text>
<text x="157.7" y="127.3">Size</text>
<text x="157.7" y="131.4">Date:</text>
<text x="159.1" y="128.7">B</text>
<text x="163.2" y="127.3">Document Number</text>
<text x="164.8" y="131.4">Wednesday, May 04, 2022</text>
<text x="185.1" y="131.4">Sheet</text>
<text x="192" y="131.4">1</text>
<text x="196.1" y="131.4">of</text>
<text x="200.2" y="131.4">1</text>
<text x="203" y="127.3">Rev</text>
</g>
<g font-size="1.2" fill="#000080">
<text x="6.9" y="31.3">H5</text>
<text x="9.6" y="34">HOLE</text>
<text x="63.7" y="35.4">U1</text>
<text x="94.6" y="35.4">STC8A8K64S4A12-28I-LQFP64</text>
<text x="6.9" y="40.9">H3</text>
<text x="9.6" y="43.6">HOLE</text>
<text x="122" y="45.7">T2</text>
<text x="182.5" y="44.7">CN1</text>
<text x="6.9" y="50.5">H4</text>
<text x="120.4" y="51.3">TEST</text>
<text x="11" y="59">MARK</text>
<text x="11" y="54.6">HOLE</text>
<text x="170.6" y="58.7">NC/DNI(2.54mm *4排针)</text>
<text x="11" y="64.6">H1</text>
<text x="28.8" y="65.6">RED LED</text>
<text x="31.5" y="62.9">LED1</text>
<text x="145.4" y="62.1">T1</text>
<text x="11" y="67.2">MARK</text>
<text x="32.9" y="69.7">R2</text>
<text x="116.6" y="71.1">10nF/16V</text>
<text x="117.7" y="67">C2</text>
<text x="123.1" y="67">C80</text>
<text x="127.5" y="69.7">22uF/6V3</text>
<text x="130" y="67">C1</text>
<text x="133" y="71.1">NC/0603</text>
<text x="135.5" y="67">C79</text>
<text x="143.7" y="67.8">TEST</text>
<text x="11" y="72.9">H2</text>
<text x="35.4" y="76.3" transform="rotate(-90 35.4 76.3)">10K</text>
<text x="122" y="72.4">NC/0402</text>
<text x="161.8" y="86.1">R23</text>
<text x="161.8" y="88.9">1M</text>
<text x="156.3" y="93">R1</text>
<text x="161.8" y="93">0R</text>
<text x="179.6" y="91.7">SW</text>
<text x="167.3" y="99.9">NC/10pF/50V</text>
<text x="170" y="97.2">C3</text>
</g>
<g font-size="1.2" fill="#004080">
<text x="73.3" y="41.4" transform="rotate(-90 73.3 41.4)">P2.5/A13</text>
<text x="74.6" y="41.4" transform="rotate(-90 74.6 41.4)">P2.4/A12</text>
<text x="76" y="41.4" transform="rotate(-90 76 41.4)">P2.3/A11</text>
<text x="77.4" y="41.4" transform="rotate(-90 77.4 41.4)">P2.2/A10</text>
<text x="78.7" y="40.7" transform="rotate(-90 78.7 40.7)">P2.1/A9</text>
<text x="82.9" y="38.9" transform="rotate(-90 82.9 38.9)">P7.3</text>
<text x="84.2" y="38.9" transform="rotate(-90 84.2 38.9)">P7.2</text>
<text x="85.6" y="38.9" transform="rotate(-90 85.6 38.9)">P7.1</text>
<text x="87" y="38.9" transform="rotate(-90 87 38.9)">P7.0</text>
<text x="88.4" y="38.9" transform="rotate(-90 88.4 38.9)">P4.1</text>
<text x="63.8" y="44.5">P2.6/A14</text>
<text x="63.8" y="45.8">P2.7/A15</text>
<text x="63.8" y="47.2">P0.0/AD0/ADC8/RXD3</text>
<text x="80.1" y="47.2" transform="rotate(-90 80.1 47.2)">P4.2/RD_3/TXD2_2</text>
<text x="81.5" y="45.3" transform="rotate(-90 81.5 45.3)">P2.0/A8/RSTSV</text>
<text x="89.7" y="46.1" transform="rotate(-90 89.7 46.1)">P3.7/INT3/TXD_2</text>
<text x="91.1" y="46.2" transform="rotate(-90 91.1 46.2)">P3.6/INT2/RXD_2</text>
<text x="92.5" y="43.7" transform="rotate(-90 92.5 43.7)">P5.1/TXD3_2</text>
<text x="93.9" y="43.9" transform="rotate(-90 93.9 43.9)">P5.0/RXD3_2</text>
<text x="95.3" y="47.2">P3.3/INT1</text>
<text x="96.5" y="45.8">P3.4/T0</text>
<text x="96.5" y="44.5">P3.5/T1</text>
<text x="63.8" y="48.6">P0.1/AD1/ADC9/TXD3</text>
<text x="63.8" y="50">P0.2/AD2/ADC10/RXD4</text>
<text x="63.8" y="51.3">P7.4</text>
<text x="63.8" y="52.7">P7.5</text>
<text x="92.4" y="51.3">P3.0/RXD/INT4</text>
<text x="95.3" y="48.6">P3.2/INT0</text>
<text x="95.5" y="50">P3.1/TXD</text>
<text x="98.3" y="52.7">P6.7</text>
<text x="63.8" y="54.1">P7.6</text>
<text x="63.8" y="55.5">P7.7</text>
<text x="63.8" y="56.8">P4.3/RXD_4</text>
<text x="63.8" y="58.2">P0.3/AD3/ADC11/TXD4</text>
<text x="63.8" y="59.6">P0.4/AD4/ADC12/T3</text>
<text x="93.3" y="58.2">P4.0/RXD2_2</text>
<text x="98" y="59.6">GND</text>
<text x="98.3" y="56.8">P6.4</text>
<text x="98.3" y="55.5">P6.5</text>
<text x="98.3" y="54.1">P6.6</text>
<text x="63.8" y="60.9">P0.5/AD5/ADC13</text>
<text x="63.8" y="62.3">P0.6/AD6/ADC14/T4</text>
<text x="63.8" y="63.7">P0.7/AD7</text>
<text x="63.8" y="65">P1.0/ADC0/RXD2</text>
<text x="94.1" y="65">ADC_AVCC</text>
<text x="95.5" y="63.7">P5.4/RST</text>
<text x="98.2" y="62.3">VCC</text>
<text x="98.3" y="60.9">P5.5</text>
<text x="73.3" y="76.1" transform="rotate(-90 73.3 76.1)">P5.2/RXD4_2</text>
<text x="74.6" y="76.1" transform="rotate(-90 74.6 76.1)">P5.3/TXD4_2</text>
<text x="76" y="76.1" transform="rotate(-90 76 76.1)">P1.1/ADC1/TXD2</text>
<text x="77.4" y="76.1" transform="rotate(-90 77.4 76.1)">P1.2/ADC2/T2</text>
<text x="78.7" y="76.1" transform="rotate(-90 78.7 76.1)">P1.3/ADC3/T2CLKO</text>
<text x="80.1" y="76.1" transform="rotate(-90 80.1 76.1)">P6.0</text>
<text x="81.5" y="76.1" transform="rotate(-90 81.5 76.1)">P6.1</text>
<text x="82.9" y="76.1" transform="rotate(-90 82.9 76.1)">P6.2</text>
<text x="84.2" y="76.1" transform="rotate(-90 84.2 76.1)">P6.3</text>
<text x="85.6" y="76.1" transform="rotate(-90 85.6 76.1)">P1.4/ADC4</text>
<text x="87" y="76.1" transform="rotate(-90 87 76.1)">P4.4/TXD_4</text>
<text x="88.4" y="76.1" transform="rotate(-90 88.4 76.1)">P1.5/ADC5</text>
<text x="89.7" y="76.1" transform="rotate(-90 89.7 76.1)">P1.6/ADC6/TXD_3/XTALO</text>
<text x="91.1" y="76.1" transform="rotate(-90 91.1 76.1)">P1.7/ADC7/TXD_3/XTALI</text>
<text x="92.5" y="76.1" transform="rotate(-90 92.5 76.1)">ADC_AGND</text>
<text x="93.9" y="76.1" transform="rotate(-90 93.9 76.1)">AVREF</text>
<text x="179" y="95.2">2</text>
<text x="182.4" y="95.2">1</text>
<text x="179" y="98">4</text>
<text x="182.4" y="98">3</text>
</g>
<g font-size="1">
<text x="21.9" y="1">5</text>
<text x="63.1" y="1">4</text>
<text x="104.2" y="1">3</text>
<text x="145.4" y="1">2</text>
<text x="186.5" y="1">1</text>
<text x=".3" y="18.5">D</text>
<text x="207.5" y="18.5">D</text>
<text x=".3" y="51">C</text>
<text x="207.5" y="51">C</text>
<text x=".3" y="83.6">B</text>
<text x="207.5" y="83.6">B</text>
<text x=".3" y="116.2">A</text>
<text x="207.5" y="116.2">A</text>
<text x="21.9" y="132.7">5</text>
<text x="63.1" y="132.7">4</text>
<text x="104.2" y="132.7">3</text>
<text x="145.4" y="132.7">2</text>
<text x="186.5" y="132.7">1</text>
</g>
</svg>
